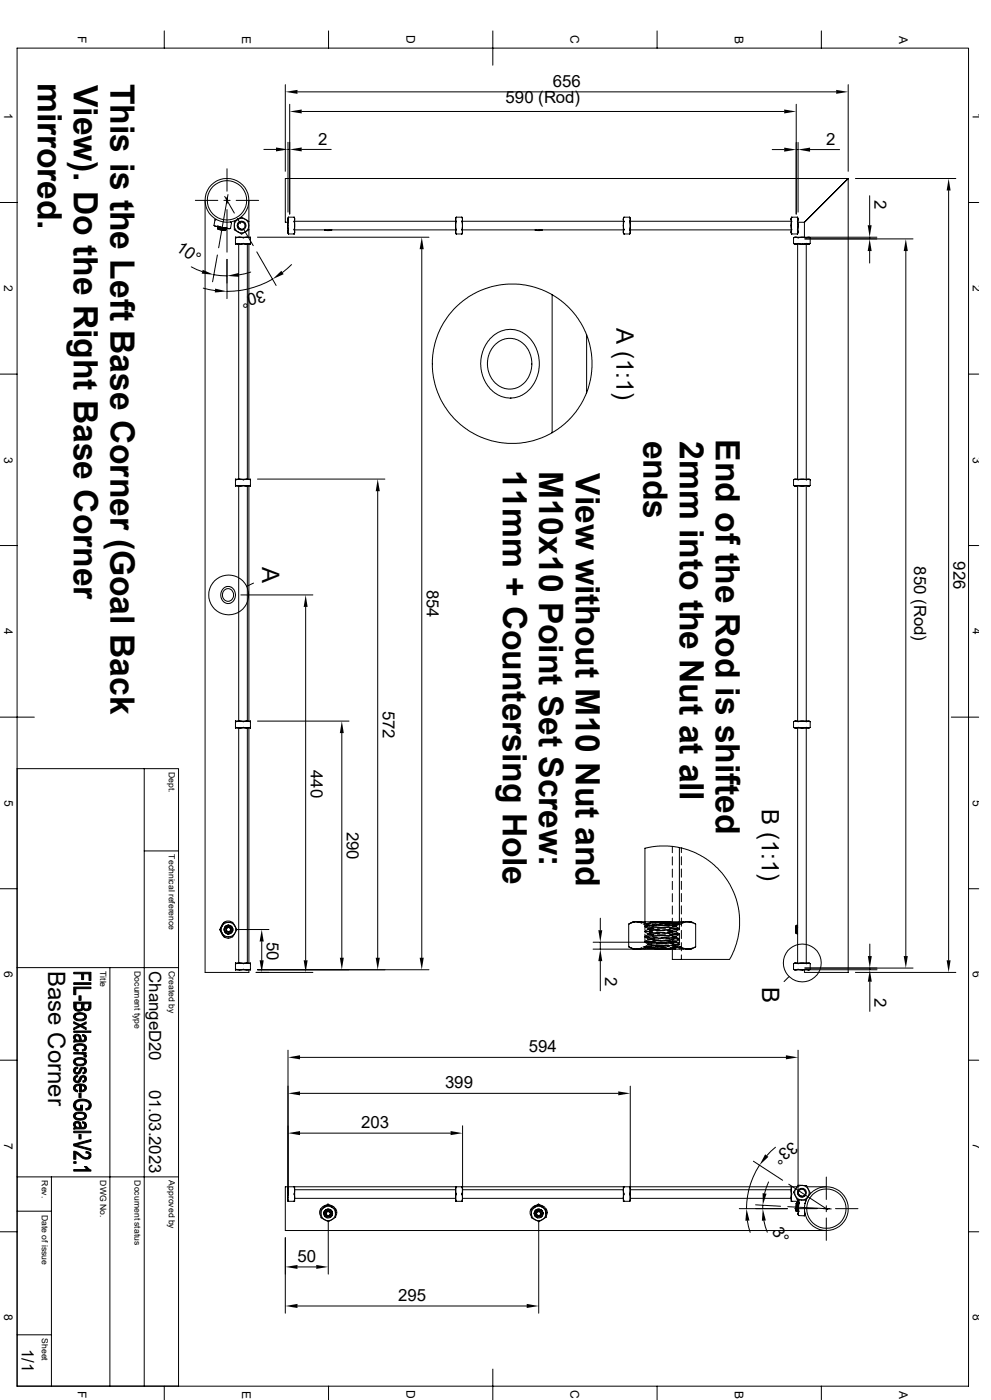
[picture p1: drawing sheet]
<svg xmlns="http://www.w3.org/2000/svg" width="297mm" height="420mm" viewBox="0 0 297 420" stroke-linecap="round" stroke-linejoin="round" font-family="sans-serif">
<g fill="none" stroke="#000" stroke-width=".3">
<path d="M5.1 14.4h285.2v401.4h-285.2zM49.2 9.3v5.1M98.5 9.3v5.1M147.7 9.3v10.3M196.9 9.3v5.1M246.2 9.3v5.1M85.5 25.4v26M86.8 31.3v32.9M89.2 27.6h161.4M90.4 33.4h144.6M238.6 31.3v32.9M254.2 25.4v26"/>
<path d="M67.4 58.9l2.8 5M68 50.6v6.8M68 59.2v1.8M68.3 58.4l-2.8 15.9M79.1 44.8h3.6M86.3 42.7v20.9M86.3 44.8h.5M90.4 44.8h8.9M231.4 44.9h3.6M238.6 44.9h.6M239.2 42.7v20.9M242.8 44.9h8.8"/>
<path d="M256.4 53.6h30.1M260.6 58.7v8.9M284.3 57.1v231M0 60.7h5.1M58.5 60.1h6.8M61.5 60.1v231.6h13.1v-.7M64.2 67.6l2.6 .7 1-.1 .6 .4 .7-.1M64.2 67.6l.2 .3 4 .7 .7-.1M64.4 66l-.2 1.6M64.4 66h.1M64.5 66l.4-.1zM65.2 76.5l-1.5 8"/>
<path d="M65.2 68.6l.2 .2 2.2 .3M65.2 68.6h.1M65.3 68.6l.6 .1M65.3 68.3l2.6 .2M65.3 68.2l2.6 .3M65.3 68.6l2.5 .3M65.3 68.2v.1M65.3 68.3l.2 .2M65.5 68.5l2.1 .2M65.5 68.5l-.3 .1M65.5 68.5h.1M65.5 68l.1 .1"/>
<path d="M65.6 68.1l.7 .1M65.6 68.1h.1M65.6 68.1l-.3 .1M65.6 68.8l1.9 .2M65.9 68.7l-.3 .1 2 .3M65.9 68.7l1.9 .2M66.3 69h1.2M67.1 60.1h1.9M67.5 69l.1 .1M67.5 69h.1M67.6 68.7l.2 .2M67.6 68.6v.1"/>
<path d="M67.8 68.9h.1M67.8 68.9l-.3 .1M67.8 68.5h.1M67.9 68.5l-.3 .1M68 62.9v12.7M68 77.8v11.8M69 66.6l.4 .2M69 66.6h.1M69.1 68.5h.1M69.1 66.6l.3 .2M69.4 66.8h.1M69.4 66.8l-.3 1.7"/>
<path d="M70.6 73v.2M70.6 71.3h.1M70.6 73h.1M70.6 71.3v1.7M70.6 71.2h4.4M70.6 71.2v.1M70.6 71.2l.1 .1M70.6 73.2h4.4M70.6 73.2h.1M70.6 71.2h.1M70.7 73l-.1 .2M70.7 71.3h.1"/>
<path d="M70.7 73h.1M70.7 73l.9 .2 1.3-.2 1.3 .2 .9-.2M70.7 71.3l.8-.1 3.6 .1M70.8 60.1h6.7M71.2 65.5l.9 1.6M71.4 67.9l.1-.8 .7-.5 .7 .2 .4 .3 .1 .8M71.5 66.8l1.1-.3 .7 .5 .2 .8-.5 .8-.9 .1-.7-.8 .6 .9h.9l-1 .1-.6-.6-.1-.8zM71.5 73.2v70.6M73 68.7l2.9 5M74.1 73.2v70.6M74.6 66.5v2.4M74.6 66.5l-1.7-1.1a1.24 1.24 0 0 0-1.6 .4l-.5 .3a1.25 1.25 0 0 0-.6 1.7v.4a1.13 1.13 0 0 0 1.1 1.4l.5 .2a.99 .99 0 0 0 1.6-.2l1.2-.7"/>
<path d="M74.6 60.1v6.4M74.6 68.9v2.3M74.6 73.2v70.6M75 71.2l.1 .1M75 73.2h.1M75 71.2h.1M75.1 73l-.1 .2M75.1 71.3v1.7M77 75.6l5.8 10M77.2 71.2h51.4M86.3 65.8l.1 .6-.1 3.4 .1 .4M86.3 65.8v4l.1 .4"/>
<path d="M86.3 66.7h-.8v-13.1h168.7l-13.1 13.1M86.4 65.2l-.1 .6M86.4 70.2h1.8M86.4 65.2h1.7M86.4 65.2h.1M87.4 79.4l-2.7 2.3M88.1 65.2l.2 .3v4.3l-.2 .4 .2-.4-.2-.8 .2-3.5zM88.1 65.2h.1M88.3 66.4h48.3M88.3 69h48.3M97.3 69l.4 .1 1.8-.1-.9 .2-1.3-.2M97.3 69h1.8"/>
<path d="M97.4 69h1.5M126.4 74.8v212.5M136.6 65.8l.1 .6-.1 3.4 .1 .4M136.6 65.8v4l.1 .4M136.7 65.2l-.1 .6M136.7 70.2h1.8M136.7 65.2h1.7M136.7 65.2h.1M138.4 65.2l.2 .3v4.3l-.2 .4M138.4 65.2l.2 .4-.2 .8 .2 3.4-.2 .4M138.4 65.2h.1M138.6 66.4h48.2"/>
<path d="M138.6 69h48.2M160.4 69l.4 .1 1.8-.1-.9 .2-1.3-.2M160.4 69h1.8M160.4 69h1.6M186.8 65.8l.2 .6-.2 1.1 .2 1.5-.2 .7 .2 .5M186.8 65.8v4l.2 .4M187 65.2l-.2 .6M187 70.2h1.8M187 65.2h1.7M187 65.2h.1M188.7 65.2l.2 .3v4.3l-.2 .4M188.7 65.2l.2 .4-.2 .7 .2 3.5-.2 .4"/>
<path d="M188.7 65.2h.1M188.9 66.4h48.2M188.9 69h48.2M237.1 65.8l.2 .5-.2 3.5 .2 .4M237.1 65.8v4l.2 .4M237.3 65.2l-.2 .6M237.3 65.2h.1M237.3 65.2h1.7M237.8 71.3l.4-.1h4.3l.3 .1M237.8 71.3l.5-.1 .8 .1 3.3-.1 .4 .1M237.8 73l.6 .2 .7-.2 1.4 .2M237.8 73l.4 .2h2.3"/>
<path d="M237.8 71.3v1.7M239 65.2l.2 .3v4.3l-.2 .4M239 65.2l.2 .5-.2 .7 .2 1.1-.1 2.6-1.8 .1M239.1 73.2v70.6M239.2 66.7h1.9M241.1 66.7l13.1-13.1v238.1h-13.1v-.7M241.1 66.7v4.5M241.2 71.7h32.4M241.6 73.2v70.6M242.6 71.2h20.2M242.8 73.1l-.3 .1h-2M242.8 73l-.4 .2-.6-.2-1.3 .2"/>
<path d="M242.8 71.3h.1M242.8 73h.1M242.8 71.3v1.7M260.6 71.2v.5M260.6 75.3v3.6M271.5 75.3v211.5M290.3 60.7h3M57.3 80.1l3.3 1.4M60.9 86.4l3.5 .8M64.1 82.4l3.9 .4M75.1 81.6l-3.5 .9M81.7 83.7a27.6 27.6 0 0 1-13.7 3.7"/>
<path d="M165.5 88.4l2.7 1.8 3.2 3 2.7 3.7 1.7 3.5M165.5 88.4l-2.4-1.2-2.5-.9a23.9 23.9 0 0 0-30.9 25.5 23.9 23.9 0 0 0 35.8 18M165.5 88.4v41.4M0 112.2h5.1M146.8 101.7l.6-.6a8.1 8.1 0 0 1 13.5 3.8l.5 1.7 .2 1.8-.2 3.3-1.2 3.1-2.2 2.7a8.1 8.1 0 0 1-12.6-3.1l-1.1-2.9-.2-2.2v-1.6l.9-3.2zM148.4 103.4l1.1-.9 1.2-.6 1.6-.4 1.3 .1 2.5 .9 1.3 1.1 .9 1.3 1 2.8v2.8l-1 2.9-.9 1.2-1.3 1.1-2 .9h-2.7l-2.2-1.1-1.8-1.8-1.1-2.8-.2-2.8 .7-2.4zM175.8 117.8l-1.7 3.5-2.7 3.8-3.2 2.9-2.7 1.8M175.8 100.4l1.2 3.9 .4 3.6-.3 5.1-1.3 4.8M175.8 100.4v17.4M290.3 112.2h3M70.6 145.6v.2M70.6 145.6h.1"/>
<path d="M70.6 143.9h.1M70.6 143.9v1.7M70.6 143.8h4.4M70.6 143.8v.1M70.6 143.8l.1 .1M70.6 145.8h4.4M70.6 145.8h.1M70.6 143.8h.1M70.7 145.6l-.1 .2M70.7 145.6h.1M70.7 143.9h.1M70.7 145.6l.8 .2 3.6-.2"/>
<path d="M70.7 143.9l.7-.1 3.7 .1M71.5 145.8v70.5M74.1 145.8v70.5M74.6 145.8v70.5M75 143.8l.1 .1M75 145.8h.1M75 143.8h.1M75.1 145.6l-.1 .2M75.1 143.9v1.7M77.2 143.7h38.2M113.2 147.4v139.9M237.8 143.9l.5-.1 .8 .1 3.4-.1 .3 .1"/>
<path d="M237.8 145.6l2.7 .2M237.8 143.9v1.7M237.8 143.9h.1M239.1 145.8v70.5M241.6 145.8v70.5M242.8 143.9l-4.6-.1-.4 .1M242.8 145.7l-2.3 .1M242.8 145.6l-2.3 .2M242.8 143.9v1.7M242.8 145.6h.1M242.8 143.9h.1M0 163.7h5.1"/>
<path d="M67 176.5l.9-.5 .8-.1 1 .5 .6 .8 .3 1.1-.2 1.1-.3 .8-1 .7h-1.5l-1.1-1-.3-.8v-1.2zM67.1 177.2l1.2-.6 .6 .1 .7 .5 .4 1.4-.6 1.4-.6 .3-.7 .1-1.1-.7-.3-1.5zM72.2 178.5h21.6M76 174.9l-2.1 1M290.3 163.7h3M91.6 182.1v106M0 215.1h10.3M70.6 216.5v1.9M70.6 216.5h.1M70.6 216.3h4.4M70.6 216.3v.2M70.6 216.3l.1 .2"/>
<path d="M70.6 218.4h4.4M70.6 218.4h.1M70.6 216.3h.1M70.7 218.2l-.1 .2M70.7 218.2h.1M70.7 216.5h.1M70.7 218.2l1.3 .2 1-.2 1.2 .2 .9-.2-.1 .2M70.7 216.5l.8-.2 3.6 .2M71.5 218.4v70.5M74.1 218.4v70.5M74.6 218.4v70.5M75 216.3l.1 .2"/>
<path d="M75 218.4h.1M75 216.3h.1M75.1 216.5v1.7M77.2 216.3h27.4M102.4 219.9v67.4M237.8 218.2h.1M237.8 216.5l.4-.2h4.3l.3 .2M237.8 216.5l.5-.2 .8 .2 3.3-.2 .4 .2M237.8 218.2l2.7 .2zM237.8 216.5v1.7M239.1 218.4v70.5M241.6 218.4v70.5"/>
<path d="M242.8 218.2l-.3 .2h-2M242.8 216.5v1.7l-2.3 .2M242.8 216.5h.1M285.1 215.1h8.2M5.1 230.6h48.4v185.2M43.2 230.6v185.2M43.2 255.3h10.3M201.5 253.9v1.9M201.5 257v2.5M203.6 254.3l-2.8-.5h-3.1l-4.4 .7v24.5M203.6 254.3l4.3 1.3 4.4 2.5 2.7 2.2 1.4 1.6 2.5 3.7a22.8 22.8 0 0 1-.2 22.2h-17.2v-5M203.6 254.3v24.7"/>
<path d="M204.2 254.4v1.4M204.2 257v2.5M0 266.6h5.1M66.3 279.6l.7 1.3M67 276.9l-.7 1.3M67.2 276.7l-.9 1.6a1.3 1.3 0 0 0 .4 1.8l.6 1M67.2 276.7h.1M67.2 276.7l-.9 1.5a.99 .99 0 0 0 .1 1.6l.8 1.3M67.2 276.7l.9-.4 .8 .1 .6 .3M67.3 276.7h-.1M67.3 276.7h1.7a1.41 1.41 0 0 1 1.5 1.3l.2 .3a1.13 1.13 0 0 1-.3 1.7l-.3 .4a1.5 1.5 0 0 1-1.9 .7h-.9M67.9 279.1l.1 .2"/>
<path d="M67.9 277.7l-.3 .6 .7-.5 .7 .1 .5 .4 .1 .8-.3 .6-.7 .4-.8-.2-.5-.7v-.7M67.9 277.7l-.6 .8M67.9 277.7h1.1l.8 .9v.6l-.5 .7-1.2 .2-.6-.4-.3-.6 .3-1.1 1-.4-.7 .1-.6 .9 .3 1.1 .5 .4 .5 .1M68 278.4l-.1 .2M68.3 277.8l-.7 .5M68.3 278.3a.64 .64 0 0 1 .8 .6 .64 .64 0 0 1-.8 .6M68.5 278.1a.75 .75 0 0 1 .6 .8 .75 .75 0 0 1-.6 .7M68.5 277.6l-.8 .3-.4 .6M68.5 278.1l.7 .4M68.5 278.1a.73 .73 0 0 0-.6 1.1 .73 .73 0 0 0 1.3 0M68.5 278.1l-.6 .4v.7l.6 .4 .7-.4M69.1 278.5h.1"/>
<path d="M69.1 279.2h.1M69.2 278.5v.7zM70.1 277.2l.2 .4M70.7 278.8h9.9M179.9 275.5v3.6M188.5 277.2h.1M188.4 277.2v6.8M188.5 277.2l2.1-.7 1.3 .1 1.4 .4a1.52 1.52 0 0 0 1.8-.1l3-.4 2.2 .1 2.4 .3a1.94 1.94 0 0 0 2.4-.2l1.8-.1 1.6 .6M188.6 277.1a4.1 4.1 0 0 1 3.2-.6h12.4a6 6 0 0 1 4.1 .6M188.6 277.1l-.1 .1M190.2 276.6l-1.6 .5M190.6 276.5l1.8 .5"/>
<path d="M193.1 276.5l.9 .9-.7 .4M193.5 279.3l-.2 .1 2.2 .2M194.3 277.3l-.3 .1 2.2 .1M194.6 279.7l2.5 .2M194.8 277.6l-1.5 .2 .9 .2M194.9 276.8l-2.1 .4M195 276.6l1.6 .3M195 276.6h1.2M195 276.6l2 .2M195.2 280l-.9 .2 1.5 .1M195.4 278.8l2.4 .1M195.4 278l2.5 .2"/>
<path d="M195.6 279.3l-2.3 .2 .1 .1M195.7 278.3l-2.4-.3 1 .6-1 .7 1 1-1 .6M195.8 278.6l-1.5 .2 .9 .1M196.2 276.6h3.6M196.4 279l2.5 .2M196.8 279.7l2.4 .1M196.8 278.3l-2.4 .2M196.9 277.7l-2.4 .1M197 278.3l2.4 .1M197.1 279l-2.4 .2M197.4 277.6l1.9 .1M197.4 276.6h1.3"/>
<path d="M197.8 277l2.4 .3M197.8 280l-2.4 .1M198 277.2h-2.5M198.2 276.8l2.5 .1M198.3 279.9l2.5 .1M198.5 277.4l-2.5 .1M198.7 276.6l1.5 .1zM198.8 279.7l-2.4 .2M199.1 279l2.4 .2v2.4M199.1 278.2l2.4 .1M199.3 279.1l-2.5 .1M199.3 277.7h2.6"/>
<path d="M199.3 277.7h1.6M199.5 278.3l-2.5 .2M200.1 279.3l2.4 .2M200.4 279.8l2.5 .2M200.5 278l-2.4 .2M200.6 277.5l-2.4 .1M200.7 278.5l2.4 .2M200.8 278.8l-2.4 .2M201.4 276.7l2 .2h-.5M201.4 276.8l2.2 .2-.2 .1M201.5 277.5l.4 .2M201.5 279.7l-2.4 .2"/>
<path d="M201.5 260.7v2.5M201.5 264.4v2.5M201.5 268.1v2.5M201.5 271.8v2.4M201.5 275.5v2.4M201.7 277l-2.5 .1M201.9 277l1.7 .2-1.8 .3M201.9 277.7l.7 .1-.8 .2M202.1 277.9l.5 .1-1.9 .3M202.2 277.2l-2.5 .2M202.5 279.4l-2.4 .3M202.6 278l1 .6"/>
<path d="M202.6 279.5l1 .6M202.6 277.8v.2M202.6 279.4v.1M202.8 278.4l.8 .2-1.6 .2M202.9 278.9l-2.4 .2M203.6 277.2l-1 .6M203.6 278.8l-1 .6M203.8 276.5l-.4 .4 .2 .1M204.2 260.7v2.4M204.2 264.4v2.4M204.2 268.1v2.4M204.2 271.7v2.5"/>
<path d="M204.2 275.4v2.5M204.2 279.1v2.5M204.9 276.6l-1.8 .6-2.1-.4M205.8 276.5l1.8 .4M208.4 277.2h.1M208.5 277.2v6.8M238.5 279.2v.4M238.5 278.5v.7M238.5 278.5h.1M238.5 279.2h.1M238.5 277.8v2.1zM238.5 277.8l.1 2.3"/>
<path d="M238.5 278.1v.4M238.5 278.4l.1 .3M238.5 278.1h.1M238.5 279.6h.1M238.5 277.8h.1M238.5 279.9l.1 .2M238.6 277.8l.2-.2 .1 2.6M238.6 277.8l.2 2.1M238.6 279.1l-.1 .2M238.8 277.6h.1M238.8 279.9l-.2 .2M238.8 279.9h.1"/>
<path d="M238.8 277.6l.2 2.6M238.8 277.6l.2 .2M238.8 279.9l.1 .3M238.9 277.8h.1M239 277.8l.1 .6M239 277.8l.1 .2M239.1 277.7l-.1 .1M290.3 266.6h3M5.1 290.3h48.4M32.9 290.3v125.5M67.2 281.1h.1M67.2 281.1l.9 .3h.6l.8-.3"/>
<path d="M68 280.1l.5 .1M68.5 280.2h.1M70.3 280.2l-.2 .3M70.6 290.8v.2M70.6 290.8h.1M70.6 289.1h.1M70.6 289.1v1.7M70.6 288.9h4.4M70.6 288.9v.2M70.6 288.9l.1 .2M70.6 291h4.4M70.6 291h.1"/>
<path d="M70.6 288.9h.1M70.7 290.8l-.1 .2M70.7 290.8h.1M70.7 289.1h.1M70.7 290.8l.8 .2 3.6-.2M70.7 289.1l.7-.2 3.7 .2M75 288.9l.1 .2M75 291h.1M75 288.9h.1M75.1 290.8l-.1 .2M75.1 289.1v1.7M76.8 291.7h17"/>
<path d="M77.2 290.9h51.4M78.4 282.4v5.7M177.8 282.7h23.7M177.8 284.7h19M179.9 282.7v2M179.9 288.3v8.9M188.5 284.1h.1M188.5 284.1l2.1 .6h1.3l1.4-.4a1.52 1.52 0 0 1 1.8 0l3.8 .4M188.6 284.1l1.6 .6M188.6 284.1a4.1 4.1 0 0 0 3.2 .6h7.1M192.4 284.3l-1.8 .4M192.8 284.1l2.1 .3"/>
<path d="M193.3 280.2v2.5h2.7M193.3 280.9v.2l1 .6-1 .7M193.3 282.4l1 1M193.5 284.1l2.5 .2M193.7 282.7l2.4 .2M193.8 284.4l2.5 .1M194.2 280.9l-.9 .2 1.5 .2M194.3 283.4l-1 .6 .2 .4-.4 .3M194.4 282.3l-1.1 .1 1.3 .2M194.4 281.1l2.5 .1M194.4 280.4l2.4 .2M194.5 283.3l-.2 .1 1.1 .2"/>
<path d="M195 284.4l2.5 .1M195 281.8l2.5 .2M195.2 284l-1.9 .2 .5 .1M195.4 283.6h2.8M195.4 283.6l.6 .1M195.5 283l-1.2 .2 1.2 .2M195.8 282.7l2.4 .1M195.8 280.6l-2.5 .3M196 281.3l2.5 .2M196.1 282.1l2.4 .1M196.1 281.6l-1.8 .3 .6 .1M196.2 284.6h3.6"/>
<path d="M196.6 282.4l-2.5 .1M196.7 283.7l-2.4 .1M196.7 283.5l1.5 .1M197 284.1l-2.5 .1M197.1 280.4l2.4 .2M197.1 284.3l2.5 .1M197.2 283.9l2.4 .3M197.2 281.3l-2.5 .3M197.2 282.7h2.5M197.4 283l2.4 .1M197.5 284.6h1.5M197.9 280.7l-2.4 .1"/>
<path d="M198.1 282.1l-2.5 .1M198.1 280.7l2.4 .1M198.1 281.3l2.5 .1M198.1 283l-2.4 .2M198.2 283.6l2 .1M198.7 284.6h.3M198.7 282.1l2.5 .1M198.8 283.8l-2.4 .1M199 284.6h3.4M199.2 282.8l-2.5 .1M199.4 280.5l-2.4 .1M199.5 282.9l2.4 .1"/>
<path d="M199.7 281.5l2.4 .2M199.8 282.3l2.4 .2M199.8 281.4l-2.4 .2M200.2 282.2l-2.4 .1M200.4 283.5l-2.4 .1M200.7 284l-2.5 .1M200.7 280.7l1.9 .2-.5 .1M200.8 284.4l1.6 .2M200.8 284.5l1.6 .1M200.9 281.1l-2.5 .2M201 284.4l2.1-.4 1.8 .6M201 283.2l2.5 .1"/>
<path d="M201.4 283.7l1.5 .1-1 .2M201.6 280.5l-2.5 .2M201.8 281.9l-2.5 .1M201.8 280.9l.8 .2-1.6 .2M201.8 281.5l1.8 .2-.6 .1M201.8 282.8l-2.5 .2M202 280.1l1.6 .2-.8 .2M202.4 282.4h.2l-2.2 .3M202.5 283.6l-2.4 .1M202.6 281.1l1 .5M202.6 282.6l1 .6M202.6 280.9v.2"/>
<path d="M202.6 282.4v.2M203.1 280.2l-2.4 .2M203.2 283.1l.4 .1-2 .2M203.4 281.8l.2 .1-2.2 .2M203.6 283.4l-.7 .4 .9 .9M203.6 280.3l-1 .6M203.6 281.9l-1 .6M203.6 280.1v2.6h-2.7M203.6 283.2v.2M204.2 282.8v2.4M204.2 286.5v1.3M207.6 284.4l-1.8 .3"/>
<path d="M208.3 284.1a6 6 0 0 1-4.1 .6h-5.3M208.5 284l-1.9 .7h-1l-.9-.3a1.56 1.56 0 0 0-2-.1l-3.8 .4M208.5 284l-.1 .1M236.5 292.9l-1.5 1.6M237.8 289.1l.5-.2 .8 .2 3.4-.2 .3 .2M237.8 290.8l2.7 .2M237.8 289.1v1.7M237.8 290.8h.1M239.1 280l-.2 .2M241.2 290.4h32.4M242.6 290.9h20.2M242.8 289.1l-4.6-.2-.4 .2"/>
<path d="M242.8 290.8l-2.3 .2M242.8 289.1v1.7M242.8 290.8h.1M242.8 289.1h.1M256.4 291.7h30.1M260.7 283.2v3.6M260.7 290.4v.5M260.7 294.5v8.9M0 318.1h5.1M86.3 315v43.3M89.9 317.2h145.6M239.2 315v43.3"/>
<path d="M290.3 318.1h3M89.9 328h95.4M89.9 339.9h45.1M138.6 337.7v20.6M188.9 325.8v32.5M5.1 353.1h48.4M15.4 353.1v62.7M86.3 356v4.4h.1M86.3 356h.1M86.3 356h-.8v13.1h162.2M86.4 356.1l-.1 .6 .1 3.7M86.4 356h1.9"/>
<path d="M86.4 356v.1M88.1 356.1l.2 .6-.2 3.7M88.1 356v.1M88.3 356v4.4h-1.9M88.3 356.9h48.3M88.3 359.5h48.3M88.3 356h48.3M136.6 356v4.4h.1M136.6 356h.1M136.7 356.1l-.1 .6 .1 3.7M136.7 356h1.9M136.7 356v.1"/>
<path d="M138.4 356.1l.2 .6-.2 3.7M138.4 356v.1M138.6 356h48.2M138.6 356.9h48.2M138.6 359.5h48.2M138.6 356v4.4h-1.9M186.8 356v4.4h.2M186.8 356h.2M187 356.1l-.2 .9 .2 1.1-.2 1.3 .2 1M187 356h1.9M187 356v.1M188.7 356.1l.2 .8-.2 3.5"/>
<path d="M188.7 356v.1M188.9 356v4.4h-1.9M188.9 356h48.2M188.9 356.9h48.2M188.9 359.5h48.2M225.8 348.4l8.8 5.7M227.6 349.5a24.1 24.1 0 0 0-3.9 13.1M230.3 354.6l-1.1 3.4M232.4 344.2l-2.6 2.5M236.4 355.3l11.7 7.6M237.1 356v4.4h.2M237.1 356h.2"/>
<path d="M237.3 356.1l-.2 .8 .2 3.5M237.3 356v.1M237.3 356h1.6M239.1 359.9l-.1 .5M239.2 359.9v.5h-1.9M239.3 357.2l.9-.6 .8 .3 .4 .6-.2 1-.6 .3-1-.3 .3 .4 .6 .1 .8-.4-.8 .5-.7-.2-.6-.6zM239.5 360l-.1 3.4-.2 .6zM241.3 357.6l-.6-.8-.9 .1-.5 .6 .3 1M241.9 356h5.8M247.6 353.1v6.7M0 369.5h5.1M5.1 363.3h10.3"/>
<path d="M85.5 371.3v22.7M96.1 362.6l-.3 1.4 .4 .9M96.1 362.9l1-.7a1.36 1.36 0 0 1 1.5-.5l.8 .4a1.15 1.15 0 0 1 1.1 1l.1 2M96.1 362.6v.3M96.1 362.9l.1 1a1.32 1.32 0 0 0 .9 1.9l.7 .4a.81 .81 0 0 0 1.3-.1l1.5-1M97.1 364.1l.2-.8 1-.5 .8 .2 .4 .4 .2 .7M97.1 364.1h.1M97.1 363.9h.1M97.2 364.6a1.31 1.31 0 0 1 1.3-1.9 1.31 1.31 0 0 1 .8 2.2M97.2 364.7l-.1-.3a1.27 1.27 0 0 1 1.7-1.5 1.27 1.27 0 0 1 .3 2.2M97.6 363.4l1.1-.3 .6 .3 .3 .9-.5 .9-1.1 .2-.6-.4-.2-.3 .6 .3-.5-.7zM97.6 364.2l.4 .6h.8l.3-.6-.4-.7 .4 .7-.3 .6"/>
<path d="M97.6 364.2l.4 .6M97.6 361.6l-1.3 .8M97.7 364l.1 .4a.64 .64 0 0 0 .8 .2 .64 .64 0 0 0 .4-.6M98 363.5l-.4 .7zM98 363.5h.7zM98 364.8h.8M98 364.7v.1M98 362.8l-.5 .3-.4 .8M98.4 366.4v15.8M98.8 364.7v.1M99.1 364.1a.71 .71 0 0 1-.7 .6 .71 .71 0 0 1-.7-.6M99.1 361.6l1.2 .7"/>
<path d="M99.5 363.5a1.3 1.3 0 0 0-1.4-.7 1.3 1.3 0 0 0-1 1.3M99.7 364.1l-.6-1-1-.3-.8 .6-.2 .7M99.7 364h.1M99.7 364.1h.1M99.9 362l-.5-.2a1.2 1.2 0 0 0-1.8-.2l-.9 .5M100.5 362.5l.4 .9-.3 1.7M100.5 363.1l.1 1.1M159.2 362.6l-.3 1.4 .4 .9M159.2 362.9l.1 1.2a1.11 1.11 0 0 0 .3 1.4l1.3 .7a.81 .81 0 0 0 1.3-.1l1.5-1M159.2 362.9l1-.7a1.36 1.36 0 0 1 1.5-.5l.6 .4a1.27 1.27 0 0 1 1.3 1.3l.1 1.7M159.2 362.6v.3M160.1 364.1l.3-.8 1-.5 .8 .2 .5 1.1"/>
<path d="M160.1 364.1h.1M160.2 364.6a1.31 1.31 0 0 1 1.4-1.9 1.31 1.31 0 0 1 .8 2.2M160.3 364.7a1.27 1.27 0 0 1 .5-1.7 1.27 1.27 0 0 1 1.7 .4 1.27 1.27 0 0 1-.3 1.7M160.7 361.6l-1.4 .8M160.7 363.4l.5-.3 .9 .1 .5 .9-.2 .8-.8 .5h-.5l-.6-.4-.2-.3 .6 .3-.5-.6zM160.7 364.2l.4 .6h.7l.4-.6-.4-.7 .4 .7-.4 .6M160.7 364.2l.4 .6M160.8 364a.66 .66 0 0 0 .5 .6 .66 .66 0 0 0 .7-.3l.1-.3M160.9 363.7l.1-.2-.3 .7zM161 363.5h.8zM161.1 364.8h.7M161.1 364.7v.1"/>
<path d="M161.1 362.8l-.7 .5-.2 .6M161.5 366.4v27.6M161.8 364.7v.1M162.1 361.6l1.3 .7M162.1 364.1a.71 .71 0 0 1-.6 .6 .71 .71 0 0 1-.8-.6M162.6 363.5a1.3 1.3 0 0 0-1.5-.7 1.3 1.3 0 0 0-1 1.3M162.7 364.1l-.4-1-1.1-.3-.8 .6-.2 .7M162.7 364.1h.1M162.7 364h.1M163 362l-.5-.2a1.2 1.2 0 0 0-1.8-.2l-.9 .5M163.6 362.5l.4 .9-.3 1.7M163.6 363.1v1.1"/>
<path d="M221.6 362.6h14.4M224 366.2l.8 3.5M226.4 361.4l7.5 .5M228.6 361.6v1M228.9 366.2l1.1 3.5M236.1 362l13 .7M238.2 362.6h6.7M238.7 361l-.2 2.1 .1 .3M238.7 361l-.1 2.4M238.7 361v.1M238.7 361.1l.1 2M238.7 361.1h.1"/>
<path d="M238.8 361.1l.1-.3 .1 2.6M238.8 361.1v2M238.8 363.1l-.2 .3M238.8 363.1h.1M238.8 363.1l.2 .3M238.9 360.8h.1M239 360.8v2.6M239 360.8l.1 .3M239.1 361.1l.1 2.1M239.1 361.1h.1M239.2 364l.2 .7M239.2 363.2l-.2 .2"/>
<path d="M239.2 363.2h.1M239.3 360.8v1M239.3 360.8h.1M239.3 360.8l-.2 .3M239.4 364.7h1.6l.3-.7-.2 .7M239.4 360.8v.2M239.4 360.8v.1M241.1 363.3l.1 .5M241.4 360.7l-.1 .4M241.4 360v.5M241.5 360v.5M241.5 360h.1"/>
<path d="M241.5 360h-.1M241.5 360l.7-1a1.15 1.15 0 0 0 .4-1.5l-.5-.9a.95 .95 0 0 0-1.4-1h-.4a1.15 1.15 0 0 0-1.7 .9l-.2 .2a1.09 1.09 0 0 0-.4 1.4l.3 .5a1.38 1.38 0 0 0 1.1 1.3l2 .1M246.7 362.6h1.9M247.6 361.7v1.8M247.6 365.4v6.7M250.4 362.6h6.7M290.3 369.5h3M89.2 380.1h5.6M89.2 391.8h68.7M5.1 400.4h10.3M49.2 415.8v4.1M98.5 415.8v4.1"/>
<path d="M147.7 410.7v9.2M196.9 415.8v4.1M246.2 415.8v4.1"/>
<circle cx="68" cy="60.1" r="5.9"/>
<circle cx="68" cy="60.1" r="6.6"/>
<circle cx="72.4" cy="67.7" r="2.17"/>
<circle cx="72.4" cy="67.7" r="1.33"/>
<circle cx="68.5" cy="178.5" r="6"/>
<circle cx="68.5" cy="278.9" r="1.33"/>
<circle cx="68.5" cy="278.9" r="2.19"/>
<circle cx="68.5" cy="278.9" r="1.04"/>
<circle cx="240.5" cy="288.9" r="5.7"/>
<circle cx="240.3" cy="357.8" r="1.33"/>
<circle cx="240.3" cy="357.8" r="2.2"/>
<circle cx="98.4" cy="364" r="2.17"/>
<circle cx="98.4" cy="364.1" r="1.03"/>
<circle cx="161.4" cy="364" r="2.16"/>
<circle cx="161.4" cy="364.1" r="1.03"/>
<circle cx="247.7" cy="362.6" r="6.6"/>
<circle cx="247.7" cy="362.6" r="5.9"/>
</g>
<g fill="#000" stroke="#000" stroke-width=".3">
<path d="M22.1 294.8h5.2v.5h-5.2z" fill-rule="evenodd"/>
<path d="M23.7 298.7h.6v1.4h-.6z" fill-rule="evenodd"/>
<path d="M22.1 291.7h5.2v2.4h-.6v-2h-1.6v1.8h-.6v-1.8h-2.4z" fill-rule="evenodd"/>
<path d="M22.1 296.1h5.2v.5h-4.6v1.8h-.6z" fill-rule="evenodd"/>
<path d="M22.1 309.3h5.2v.4h-5.2z" fill-rule="evenodd"/>
<path d="M22.5 311.3l.1 .8z" fill-rule="evenodd"/>
<path d="M22.4 313.6l.1-.2 .2 1.3 .8 .3-.1 .4a1.11 1.11 0 0 1-1.2-.5 1.11 1.11 0 0 1 .2-1.3z" fill-rule="evenodd"/>
<path d="M22.2 310.6a1.28 1.28 0 0 1 1.8 .1l-.1 1.3a.98 .98 0 0 0-1-1.2l-.4 .3v.9a1.04 1.04 0 0 1-.3-1.4z" fill-rule="evenodd"/>
<path d="M22.1 306.5l1.9 .9-.4 .3-1.5-.7z" fill-rule="evenodd"/>
<path d="M22.7 301.1v.9a.87 .87 0 0 0 .9 .9 .87 .87 0 0 0 .9-1v1.2l-.8 .3-.9-.2z" fill-rule="evenodd"/>
<path d="M22.5 304.1l.8-.3 1.5 .1 .6 .2v.9a1.7 1.7 0 0 0-2.8 0z" fill-rule="evenodd"/>
<path d="M24.8 310.3l.6 .3v.8l-.1-.3-.6-.3z" fill-rule="evenodd"/>
<path d="M22.6 317.5l.9-.2 1.6 .2 .3 .1v.9a1.75 1.75 0 0 0-2.5-.5l-.3 .5z" fill-rule="evenodd"/>
<path d="M24.6 314.9l.6-.2 .2-.4v.8l-.7 .2z" fill-rule="evenodd"/>
<path d="M22.1 308.4l3.7-1.9v.6l-3.7 1.8z" fill-rule="evenodd"/>
<path d="M24.1 307.9l.5-.2 1.2 .6v.6z" fill-rule="evenodd"/>
<path d="M22.1 315.8h3.7v.3h-.5v.6l-.6-.5h-2.6z" fill-rule="evenodd"/>
<path d="M22.3 304.4l.2-.3 .1 .9a1.74 1.74 0 0 0 2.5 .5l.3-.3v-1.1a1.24 1.24 0 0 1 .3 1.6 1.24 1.24 0 0 1-1.5 .5 1.55 1.55 0 0 1-2.1-1.4z" fill-rule="evenodd"/>
<path d="M22.6 311.6l.5 .4 .9 .1v-1.4l.3 .6a.59 .59 0 0 0 .5 .8 .59 .59 0 0 0 .6-.7v-.8a1.09 1.09 0 0 1 .5 1.4 1.09 1.09 0 0 1-1.4 .5l-2.4 .2v-.5l.5-.1z" fill-rule="evenodd"/>
<path d="M22.5 313.4l1.5-.3a1.38 1.38 0 0 1 1.4 .2 1.38 1.38 0 0 1 .4 1.4l-.4 .4v-.8a1.73 1.73 0 0 0-2.4-.6l-.4 .6z" fill-rule="evenodd"/>
<path d="M25.3 316.1l.6 .5-.2 .6-.6-.2z" fill-rule="evenodd"/>
<path d="M22.3 317.8l.2-.2 .1 .9a1.7 1.7 0 0 0 2.8 0v-.9a1.23 1.23 0 0 1 .3 1.5 1.23 1.23 0 0 1-1.4 .6 1.72 1.72 0 0 1-2.3-1.3z" fill-rule="evenodd"/>
<path d="M25.1 301.1v.8a.79 .79 0 0 0 .8 .8 .79 .79 0 0 0 .8-.9v1.2l-1.3 .1-.4-.2z" fill-rule="evenodd"/>
<path d="M22.1 300.6h5.2l-.1 1.8-.5 .6v-1.9h-1.6l-.1 1.8-.2-.2-.3 .4v-2h-1.8v2l-.6-.7z" fill-rule="evenodd"/>
<path d="M22.1 339.3h5.2v.5h-5.2z" fill-rule="evenodd"/>
<path d="M22.5 337.4l.1 .8z" fill-rule="evenodd"/>
<path d="M22.5 320.3l.7-.2 .1 .4-.6 .2-.1 .5z" fill-rule="evenodd"/>
<path d="M22.6 322.7l.6-.1 .1 .4-.6 .3-.1 .4z" fill-rule="evenodd"/>
<path d="M22.4 325.6l.1-.1 .1 1.2 .7 .4-.1 .5a1.14 1.14 0 0 1-1.1-.7 1.14 1.14 0 0 1 .3-1.3z" fill-rule="evenodd"/>
<path d="M23.7 328h.6v1.3h-.6z" fill-rule="evenodd"/>
<path d="M22.2 336.7a1.28 1.28 0 0 1 1.8 .1l-.1 1.3a1.1 1.1 0 0 0-.9-1.2l-.4 .2-.1 1.1a1.04 1.04 0 0 1-.3-1.5z" fill-rule="evenodd"/>
<path d="M22.5 330.5l.2 1.4 .5 .7h.9v-1h.6v1.5h-1.9l-.3-.4-.5-.9 .1-.6z" fill-rule="evenodd"/>
<path d="M22.5 325.5l1.1-.3h1.2l.6 .3v.9l-.4-.6-.7-.2v2h-.5v-2l-.9 .2-.3 .6z" fill-rule="evenodd"/>
<path d="M22.6 333.8l.9-.2 1.6 .2 .3 .1v.9a1.65 1.65 0 0 0-2.8 0z" fill-rule="evenodd"/>
<path d="M24.8 336.5l.6 .2v.9l-.1-.4-.6-.3z" fill-rule="evenodd"/>
<path d="M22.4 320.3l.2 .9a.63 .63 0 0 0 .7 .6 .63 .63 0 0 0 .5-.8 1.09 1.09 0 0 1 1.6-.7v.8a.54 .54 0 0 0-.6-.5 .54 .54 0 0 0-.5 .7 1.15 1.15 0 0 1-1.6 .9 1.15 1.15 0 0 1-.3-1.9z" fill-rule="evenodd"/>
<path d="M22.4 322.9l.2 .8a.6 .6 0 0 0 .6 .6 .6 .6 0 0 0 .5-.7 1.15 1.15 0 0 1 1.7-.8v.9a.54 .54 0 0 0-.6-.6 .54 .54 0 0 0-.5 .7 1.15 1.15 0 0 1-1.6 .9 1.15 1.15 0 0 1-.3-1.8z" fill-rule="evenodd"/>
<path d="M25.4 320.3a1.01 1.01 0 0 1 .5 1.1 1.01 1.01 0 0 1-1 .8l-.1-.5 .6-.4z" fill-rule="evenodd"/>
<path d="M25.4 322.8a1.04 1.04 0 0 1 .5 1.1 1.04 1.04 0 0 1-1 .8l-.1-.5 .4-.1 .2-.3z" fill-rule="evenodd"/>
<path d="M24.3 325.6v1.5h.2l.8-.4 .1-1.2a1.19 1.19 0 0 1 .3 1.5 1.19 1.19 0 0 1-1.4 .6z" fill-rule="evenodd"/>
<path d="M22.3 334.1l.2-.2 .1 .9a1.7 1.7 0 0 0 2.8 0v-.9a1.2 1.2 0 0 1 .3 1.5 1.2 1.2 0 0 1-1.4 .6 1.62 1.62 0 0 1-2.2-1.5z" fill-rule="evenodd"/>
<path d="M22.6 337.7l.5 .5h.9v-1.4l.3 .6a.59 .59 0 0 0 .4 .8 .59 .59 0 0 0 .7-.6v-.9a1.09 1.09 0 0 1 .5 1.4 1.09 1.09 0 0 1-1.4 .6l-2.4 .1v-.5l.5-.1z" fill-rule="evenodd"/>
<path d="M25.7 332.6l.8-.3 .3-.7v1.1l-1 .3z" fill-rule="evenodd"/>
<path d="M22.6 330.3l1.7-.6 1.8 .2a1.58 1.58 0 0 1 1.2 1.2 1.58 1.58 0 0 1-.5 1.6v-1.1a2.12 2.12 0 0 0-3.1-1.2 1.24 1.24 0 0 0-1.1 1.2z" fill-rule="evenodd"/>
<path d="M22.1 348.5h.7v.5h-.7z" fill-rule="evenodd"/>
<path d="M23.7 340.3h.6v1.4h-.6z" fill-rule="evenodd"/>
<path d="M25.4 350h.6l.2 .2-.1 .7z" fill-rule="evenodd"/>
<path d="M22.1 345.4l1.2 .3 1.3 1.1a1.26 1.26 0 0 0 2.2-.2v.9a2.98 2.98 0 0 1-3.4-1.1l-.7-.4v1.8h-.6z" fill-rule="evenodd"/>
<path d="M22.1 343.2l5.2 1.5v.4l-5.2-1.4z" fill-rule="evenodd"/>
<path d="M22.1 343.2l5.2-1.4v.6l-4.5 1.1z" fill-rule="evenodd"/>
<path d="M25.8 345.4a1.16 1.16 0 0 1 1.4 .7 1.16 1.16 0 0 1-.4 1.4l-.1-1.2-1-.4z" fill-rule="evenodd"/>
<path d="M22.1 350.9h4l.1-.7 1.1 .8v.3h-5.2z" fill-rule="evenodd"/>
</g>
<g fill="#000">
<path d="M85.5 27.6l3.7-.6v1.2zM86.8 33.4l3.6-.5v1.1zM235 32.9l3.6 .5-3.6 .6zM250.6 27l3.6 .6-3.6 .6zM82.7 44.2l3.6 .6-3.6 .6zM86.8 44.8l3.6-.6v1.2zM235 44.3l3.6 .6-3.6 .6zM239.2 44.9l3.6-.6v1.2zM284.3 53.6l.6 3.5h-1.2zM126.4 71.2l.6 3.6h-1.2zM260.6 71.7l.6 3.6h-1.1zM260.1 67.6h1.1l-.6 3.6z"/>
<path d="M271.5 71.7l.6 3.6h-1.3zM60.7 80.9l3.4 1.5-3.6-.3zM64.5 86.6l3.5 .8-3.6 .4zM68 82.8l3.6-.9 .1 1.2zM81.7 83.7l2.6-2.5 .7 1.1zM113.2 143.7l.6 3.7h-1.2zM91.6 178.5l.6 3.6h-1.2zM102.4 216.3l.6 3.6h-1.1zM179.3 279.1h1.2l-.6 3.6zM77.8 288.1h1.2l-.6 3.6zM78.4 278.8l.6 3.6h-1.2zM91 288.1h1.2l-.6 3.6z"/>
<path d="M101.9 287.3h1.1l-.6 3.6zM112.6 287.3h1.2l-.6 3.6zM125.8 287.3h1.2l-.6 3.6zM179.9 284.7l.6 3.6h-1.2zM260.1 286.8h1.2l-.6 3.6zM260.7 290.9l.6 3.6h-1.2zM270.8 286.8h1.3l-.6 3.6zM283.7 288.1h1.2l-.6 3.6zM86.3 317.2l3.6-.6v1.2zM235.5 316.6l3.7 .6-3.7 .6zM86.3 328l3.6-.6v1.2zM86.3 339.9l3.6-.6v1.2z"/>
<path d="M135 339.3l3.6 .6-3.6 .6zM185.3 327.4l3.6 .6-3.6 .6zM228.6 357.9l1.1 .2-1.1 3.5zM229.3 346.3l1 .7-2.7 2.5zM85.5 380.1l3.7-.6v1.2zM94.8 379.5l3.6 .6-3.6 .6zM223.7 362.6l.9 3.5-1.2 .1zM228.6 362.6l.9 3.5-1.2 .1zM85.5 391.8l3.7-.6v1.2zM157.9 391.2l3.6 .6-3.6 .6z"/>
</g>
<g font-size="10.1">
<text x="11.3" y="24.8" transform="rotate(90 11.3 24.8)">mirrored.</text>
<text x="22.1" y="25.4" transform="rotate(90 22.1 25.4)">View). Do the Right Base Corner</text>
<text x="33.1" y="25.2" transform="rotate(90 33.1 25.2)">This is the Left Base Corner (Goal Back</text>
<text x="214.5" y="131.8" transform="rotate(90 214.5 131.8)">End of the Rod is shifted</text>
<text x="192.9" y="132.2" transform="rotate(90 192.9 132.2)">ends</text>
<text x="203.7" y="132.3" transform="rotate(90 203.7 132.3)">2mm into the Nut at all</text>
<text x="150.7" y="141.1" transform="rotate(90 150.7 141.1)">11mm + Countersing Hole</text>
<text x="161.6" y="141.2" transform="rotate(90 161.6 141.2)">M10x10 Point Set Screw:</text>
<text x="172.6" y="141.9" transform="rotate(90 172.6 141.9)">View without M10 Nut and</text>
</g>
<g font-size="7.2">
<text x="184.8" y="98.5" transform="rotate(90 184.8 98.5)">A (1:1)</text>
<text x="78.6" y="170.1" transform="rotate(90 78.6 170.1)">A</text>
<text x="228.3" y="242.7" transform="rotate(90 228.3 242.7)">B (1:1)</text>
<text x="14.4" y="291.3" transform="rotate(90 14.4 291.3)">Base Corner</text>
<text x="228.5" y="296.1" transform="rotate(90 228.5 296.1)">B</text>
</g>
<g font-size="5">
<text x="165.7" y="26">656</text>
<text x="151.5" y="30.9">590 (Rod)</text>
<text x="95.3" y="43.4">2</text>
<text x="247.6" y="43.4">2</text>
<text x="262.1" y="60" transform="rotate(90 262.1 60)">2</text>
<text x="52.5" y="75" transform="rotate(36 52.5 75)">10°</text>
<text x="79.1" y="87" transform="rotate(165 79.1 87)">30°</text>
<text x="274" y="169.8" transform="rotate(90 274 169.8)">850 (Rod)</text>
<text x="285.8" y="168.4" transform="rotate(90 285.8 168.4)">926</text>
<text x="127.9" y="176.9" transform="rotate(90 127.9 176.9)">854</text>
<text x="114.7" y="213.1" transform="rotate(90 114.7 213.1)">572</text>
<text x="93.1" y="231" transform="rotate(90 93.1 231)">440</text>
<text x="104" y="249.5" transform="rotate(90 104 249.5)">290</text>
<text x="79.9" y="282.5" transform="rotate(90 79.9 282.5)">50</text>
<text x="44.7" y="291.3" transform="rotate(90 44.7 291.3)">ChangeD20</text>
<text x="181.4" y="293.2" transform="rotate(90 181.4 293.2)">2</text>
<text x="262.1" y="299.4" transform="rotate(90 262.1 299.4)">2</text>
<text x="158.5" y="315.7">594</text>
<text x="44.7" y="326.9" transform="rotate(90 44.7 326.9)">01.03.2023</text>
<text x="133.4" y="326.5">399</text>
<text x="108.3" y="338.4">203</text>
<text x="237.5" y="342.3" transform="rotate(144 237.5 342.3)">33°</text>
<text x="231.3" y="369.3" transform="rotate(60 231.3 369.3)">3°</text>
<text x="89.2" y="378.6">50</text>
<text x="119.3" y="390.3">295</text>
<text x="6.5" y="404.6" transform="rotate(90 6.5 404.6)">1/1</text>
</g>
<g font-size="3.6">
<text x="23.3" y="10.8" transform="rotate(90 23.3 10.8)">F</text>
<text x="72.6" y="10.7" transform="rotate(90 72.6 10.7)">E</text>
<text x="121.8" y="10.5" transform="rotate(90 121.8 10.5)">D</text>
<text x="171" y="10.5" transform="rotate(90 171 10.5)">C</text>
<text x="220.3" y="10.7" transform="rotate(90 220.3 10.7)">B</text>
<text x="269.5" y="10.7" transform="rotate(90 269.5 10.7)">A</text>
<text x="1.3" y="34" transform="rotate(90 1.3 34)">1</text>
<text x="291.6" y="34" transform="rotate(90 291.6 34)">1</text>
<text x="1.3" y="85.5" transform="rotate(90 1.3 85.5)">2</text>
<text x="291.6" y="85.5" transform="rotate(90 291.6 85.5)">2</text>
<text x="1.3" y="136.9" transform="rotate(90 1.3 136.9)">3</text>
<text x="291.6" y="136.9" transform="rotate(90 291.6 136.9)">3</text>
<text x="1.3" y="188.4" transform="rotate(90 1.3 188.4)">4</text>
<text x="291.6" y="188.4" transform="rotate(90 291.6 188.4)">4</text>
<text x="1.3" y="239.9" transform="rotate(90 1.3 239.9)">5</text>
<text x="291.6" y="239.9" transform="rotate(90 291.6 239.9)">5</text>
<text x="1.3" y="291.3" transform="rotate(90 1.3 291.3)">6</text>
<text x="291.6" y="291.3" transform="rotate(90 291.6 291.3)">6</text>
<text x="1.3" y="342.8" transform="rotate(90 1.3 342.8)">7</text>
<text x="291.6" y="342.8" transform="rotate(90 291.6 342.8)">7</text>
<text x="1.3" y="394.3" transform="rotate(90 1.3 394.3)">8</text>
<text x="291.6" y="394.3" transform="rotate(90 291.6 394.3)">8</text>
<text x="23.3" y="417.3" transform="rotate(90 23.3 417.3)">F</text>
<text x="72.6" y="417.2" transform="rotate(90 72.6 417.2)">E</text>
<text x="121.8" y="417.1" transform="rotate(90 121.8 417.1)">D</text>
<text x="171" y="417.1" transform="rotate(90 171 417.1)">C</text>
<text x="220.3" y="417.2" transform="rotate(90 220.3 417.2)">B</text>
<text x="269.5" y="417.2" transform="rotate(90 269.5 417.2)">A</text>
</g>
<g font-size="2.6">
<text x="50.6" y="231.6" transform="rotate(90 50.6 231.6)">Dept.</text>
<text x="50.6" y="256.3" transform="rotate(90 50.6 256.3)">Technical reference</text>
<text x="30.1" y="291.3" transform="rotate(90 30.1 291.3)">Title</text>
<text x="40.3" y="291.3" transform="rotate(90 40.3 291.3)">Document type</text>
<text x="50.6" y="291.3" transform="rotate(90 50.6 291.3)">Created by</text>
<text x="12.5" y="354.1" transform="rotate(90 12.5 354.1)">Rev.</text>
<text x="30.1" y="354.1" transform="rotate(90 30.1 354.1)">DWG No.</text>
<text x="40.3" y="354.1" transform="rotate(90 40.3 354.1)">Document status</text>
<text x="50.6" y="354.1" transform="rotate(90 50.6 354.1)">Approved by</text>
<text x="12.5" y="364.4" transform="rotate(90 12.5 364.4)">Date of issue</text>
<text x="12.5" y="401.4" transform="rotate(90 12.5 401.4)">Sheet</text>
</g>
</svg>
